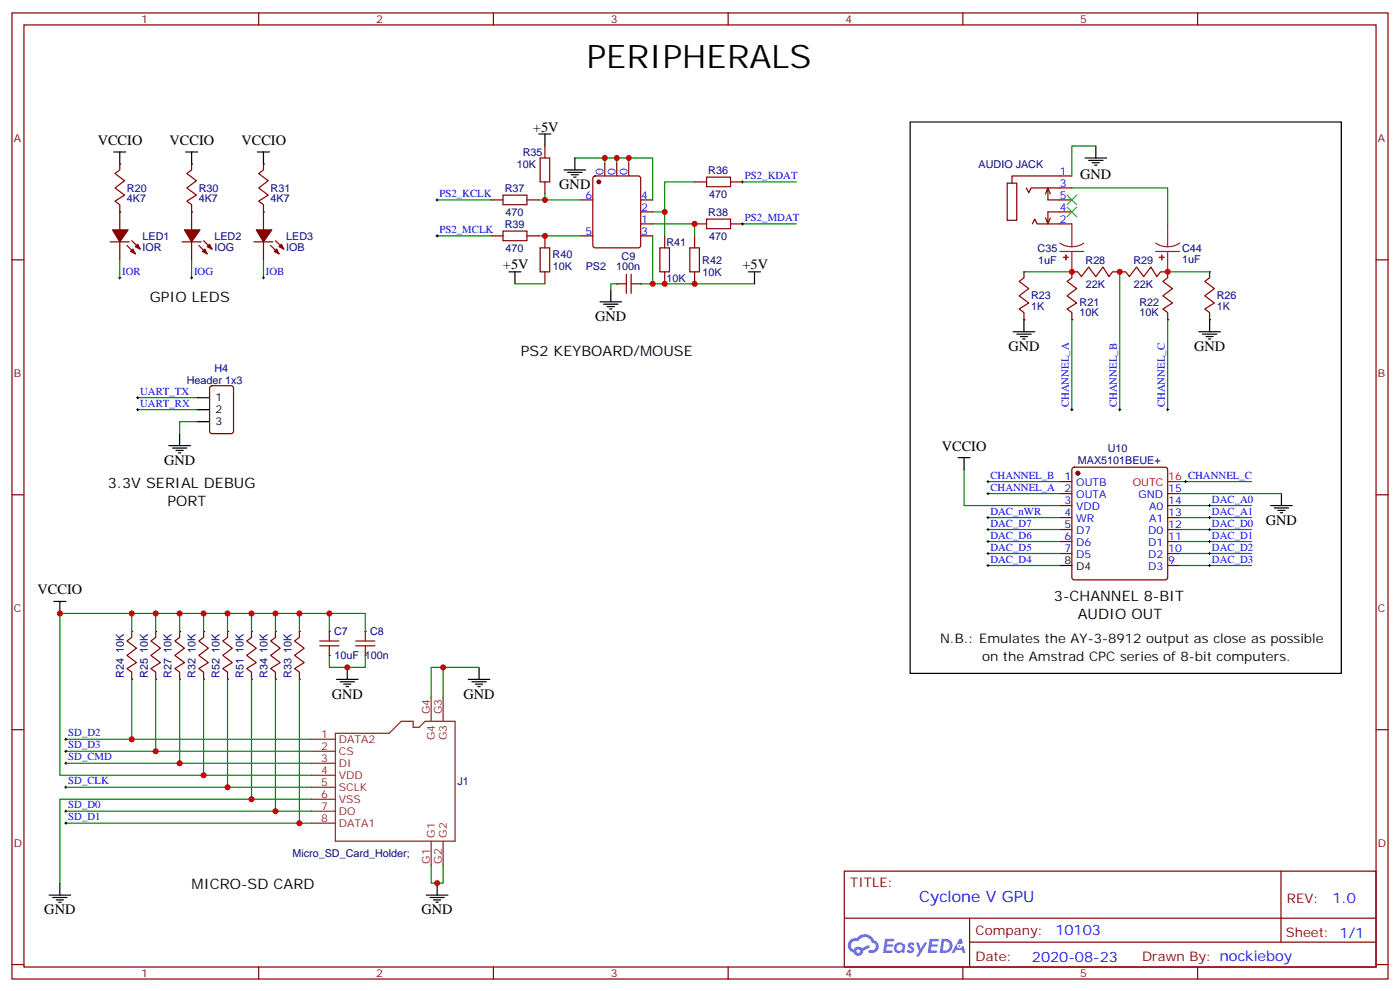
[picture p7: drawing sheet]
<svg xmlns="http://www.w3.org/2000/svg" width="412mm" height="292mm" viewBox="0 0 412 292" stroke-linecap="round" stroke-linejoin="round" font-family="sans-serif">
<g fill="none" stroke="#870000" stroke-width=".35">
<path d="M3.5 3.8h405.4v284.3h-405.4zM7.1 7.3h398.2v277.3h-398.2zM76.2 3.8v3.5M145.3 3.8v3.5M214.5 3.8v3.5M283.6 3.8v3.5M352.8 3.8v3.5M3.5 76.5h3.6M405.3 76.5h3.6M3.5 145.6h3.6M405.3 145.6h3.6M3.5 214.8h3.6"/>
<path d="M405.3 214.8h3.6M248.7 256.4h156.6v28.2h-156.6zM377.3 256.4v20.9M248.7 270.2h156.5M285.6 277.3h119.6M285.6 270.2v14.2M3.5 283.9h3.6M76.2 284.6v3.5M145.3 284.6v3.5M214.5 284.6v3.5M283.6 284.6v3.5M352.8 284.6v3.5"/>
<path d="M405.3 283.9h3.6"/>
</g>
<g fill="#5487ff">
<path d="M267.7 277.6a1.22 1.22 0 0 1 1.7 .2l-.4 .6a.47 .47 0 0 0-.3-.4 .47 .47 0 0 0-.5 .2l.1 .2a1.14 1.14 0 0 1 .8 1.8 1.14 1.14 0 0 1-1.9 0l-.2-.2 .5-.6 .7 .5a.29 .29 0 0 0 .3-.3 .29 .29 0 0 0-.2-.3 1.04 1.04 0 0 1-.6-1.7z"/>
<path d="M260.7 276.3h2.4l.3 .2-.2 .5-1.8 .1-.1 .8h1.5l.3 .4-.3 .4h-1.6l-.2 1.1h1.7l.2 .3-.2 .3-2.6 .1z"/>
<path d="M273.8 276.3h2.4l.3 .2-.1 .5-1.8 .1-.2 .8h1.6l.3 .4-.4 .4h-1.6l-.1 1.1h1.7l.2 .3-.2 .3-2.6 .1z"/>
<path d="M282.6 276.3h.7l.3 1.3-.6 .3a.69 .69 0 0 0-1 .3 .69 .69 0 0 0 .4 .9 .69 .69 0 0 0 .9-.6l.5-.2 .6 2.2h-.8l-.2-.9h-1.8l-.5 .9h-.8z"/>
<path d="M269.8 277.4h.8l.6 1.8 1.1-1.8h.9l-2.6 4.2h-.8l.9-1.5z"/>
<path d="M277.4 276.3l-.6 4.2h1.3a2.11 2.11 0 0 0 2.5-2.1 2.11 2.11 0 0 0-2.5-2.1zM278.1 277.1a1.39 1.39 0 0 1 1.7 1.4 1.39 1.39 0 0 1-1.8 1.3h-.3z"/>
<path d="M263.7 277.9a1.54 1.54 0 0 0-.1 2.2 1.54 1.54 0 0 0 2.2 .1l.6 .3 .3-2.3-.2-.3h-.4a1.49 1.49 0 0 0-2.4 0zM264 278.9a.94 .94 0 0 1 1.8 0 .94 .94 0 0 1-1.8 0z"/>
<path d="M250.4 276.7a2.18 2.18 0 0 0 1.1 3.7 1.44 1.44 0 0 0 1.6 .9 1.44 1.44 0 0 0 1.2-1.4l2-1.1-.5-.7-1.9 1a1.47 1.47 0 0 0-2.4 .4 1.39 1.39 0 0 1-.7-1.9 1.39 1.39 0 0 1 2-.5 2.12 2.12 0 0 1 2.2-1.3 2.12 2.12 0 0 1 1.9 1.7 1.14 1.14 0 0 1 1.1 1.4 1.14 1.14 0 0 1-1.7 .7 .43 .43 0 0 0-.5 .4 .43 .43 0 0 0 .4 .5 1.98 1.98 0 0 0 2.5-1.2 1.98 1.98 0 0 0-1.2-2.6 3.1 3.1 0 0 0-5.3-.6l-.9 .1zM252.3 280a.55 .55 0 0 1 1.1 0 .55 .55 0 0 1-1.1 0z"/>
<circle cx="282.6" cy="278.4" r=".26"/>
</g>
<g fill="none" stroke="#008700" stroke-width=".35">
<path d="M128.8 58.8h15.8M158.7 58.8h12.4M160.5 57.1v1.7M169.3 46.5h15.9v1.8M178.2 46.5v1.8M181.7 46.5v1.8M185.2 46.5h7.1v12.3M204.6 53.6h-8.8v8.8h-3.5M218.7 53.6h15.9M315.7 55.3h28.3v10.6M322.8 43h-7.1v8.8M35.3 76.5v5.3"/>
<path d="M56.4 76.5v5.3M77.6 76.5v5.3M128.8 69.4h15.8M158.7 69.4h12.4M192.3 69.4v14.1h29.9M192.3 65.9h12.3v3.5M195.8 62.4v7M218.7 65.9h15.9M151.7 83.5h8.8M301.6 80h14.1M315.7 94.1v26.5M329.8 80v40.6"/>
<path d="M344 94.1v26.5M344 80h12.3M40.6 117.1h17.6M40.6 120.6h17.6M58.2 124.1h-5.3v3.5M284 138.2v10.6h28.2M291 141.7h21.2M291 145.3h21.2M291 155.9h21.2M291 152.3h21.2M291 159.4h21.2M347.5 141.7h21.2"/>
<path d="M347.5 145.3h30M347.5 155.9h21.2M347.5 148.8h21.2M347.5 152.3h21.2M347.5 159.4h21.2M291 162.9h21.2M291 166.4h21.2M347.5 162.9h21.2M347.5 166.4h21.2M38.8 200v17.6M45.9 200v21.1M52.9 200v24.6"/>
<path d="M60 200v28.2M67 200v31.7M74.1 200v35.2M81.1 200v38.8M88.2 200v42.3M107.6 185.8v-5.2h-90v47.6h74.1M130.5 196.4v8.8M141.1 196.4h-14.1v8.8M19.4 217.6h72.3M19.4 238.8h72.3M19.4 231.7h72.3M19.4 224.6h72.3"/>
<path d="M19.4 221.1h72.3M91.7 235.2h-74.1v24.7M19.4 242.3h72.3M127 254.6v5.3h3.5v-5.3"/>
</g>
<g fill="none" stroke="#000" stroke-width=".29">
<path d="M128.4 58.8h.7M128.8 58.5v.7M218.4 53.6h.7M218.7 53.2v.7M128.4 69.4h.7M128.8 69.1v.7M218.4 65.9h.7M218.7 65.5v.8M34.9 81.8h.7M35.3 81.4v.7M56.1 81.8h.7M56.4 81.4v.7"/>
<path d="M77.3 81.8h.7M77.6 81.4v.7M40.2 117.1h.7M40.6 116.7v.7M40.2 120.6h.7M40.6 120.2v.7M315.4 120.6h.7M315.7 120.2v.7M329.5 120.6h.7M329.8 120.2v.7M343.6 120.6h.7M344 120.2v.7"/>
<path d="M290.7 141.7h.7M290.7 145.3h.7M290.7 152.3h.7M290.7 155.9h.7M290.7 159.4h.7M291 141.4v.7M291 144.9v.7M291 152v.7M291 155.5v.7M291 159v.7M348.9 141.7h.7M349.2 141.4v.7"/>
<path d="M356 152.3h.7M356 148.8h.7M356 155.9h.7M356 159.4h.7M356.3 148.4v.8M356.3 152v.7M356.3 155.5v.7M356.3 159v.7M290.7 162.9h.7M290.7 166.4h.7M291 162.6v.7M291 166.1v.7"/>
<path d="M356 162.9h.7M356 166.4h.7M356.3 162.6v.7M356.3 166.1v.7M19 217.6h.8M19.4 217.2v.7M19 238.8h.8M19 224.6h.8M19 231.7h.8M19 221.1h.8M19.4 220.8v.7M19.4 224.3v.7"/>
<path d="M19.4 231.4v.7M19.4 238.4v.7M19 242.3h.8M19.4 241.9v.7"/>
</g>
<g fill="none" stroke="#000" stroke-width=".35">
<path d="M158.7 39.4h3.6M160.5 39.4v3.6M33.5 44.7h3.5M35.3 44.7v3.6M54.7 44.7h3.5M56.4 44.7v3.6M75.8 44.7h3.6M77.6 44.7v3.6M166.2 50h6.3M167.2 50.7h4.2M168.3 51.4h2.1M169 52.1h.7"/>
<path d="M169.3 46.5v3.5M319.6 46.5h6.4M320.7 47.2h4.2M321.7 47.9h2.1M322.4 48.6h.7M322.8 43v3.5M149.9 80h3.6M151.7 80v3.5M220.5 80h3.5M222.2 80v3.5M298.4 97.6h6.4M299.5 98.4h4.2"/>
<path d="M300.6 99.1h2.1M301.3 99.8h.7M301.6 94.1v3.5M353.1 97.6h6.4M354.2 98.4h4.2M355.2 99.1h2.2M356 99.8h.7M356.3 94.1v3.5M58.2 117.1h3.5M49.7 131.2h6.4M50.8 131.9h4.2M51.9 132.6h2.1"/>
<path d="M52.6 133.3h.7M52.9 127.6v3.6M58.2 124.1h3.5M58.2 120.6h3.5M282.2 134.7h3.6M284 134.7v3.5M374.3 148.8h6.3M375.4 149.5h4.2M376.4 150.2h2.1M377.1 150.9h.7M377.5 145.3v3.5M15.9 177h3.5"/>
<path d="M17.6 177v3.6M312.2 166.4h3.5M137.9 200h6.4M141.1 196.4v3.6M139 200.7h4.2M140.1 201.4h2.1M140.8 202.1h.7M17.6 259.9v3.6M128.8 259.9v3.6M14.5 263.5h6.3M15.5 264.2h4.3M16.6 264.9h2.1"/>
<path d="M17.3 265.6h.7M125.6 263.5h6.3M126.6 264.2h4.3M127.7 264.9h2.1M128.4 265.6h.7"/>
</g>
<g fill="#870000" stroke="#870000" stroke-width=".35">
<path d="M38.5 74l.7-.7 .7 1.4z"/>
<path d="M39.9 72.6l.7-.7 .7 1.4z"/>
<path d="M33.2 67.7h4.5l-2.4 3.5z"/>
<path d="M59.6 74l.7-.7 .7 1.4z"/>
<path d="M61 72.6l.7-.7 .7 1.4z"/>
<path d="M54.3 67.7h4.6l-2.5 3.5z"/>
<path d="M80.8 74l.7-.7 .7 1.4z"/>
<path d="M82.2 72.6l.7-.7 .7 1.4z"/>
<path d="M75.5 67.7h4.6l-2.5 3.5z"/>
<circle cx="176.4" cy="53.6" r=".53"/>
<circle cx="317.5" cy="139.3" r=".53"/>
</g>
<g fill="none" stroke="#870000" stroke-width=".35">
<path d="M35.3 48.3v1.7l-1.4 1.1 2.8 2.1-2.8 2.1 2.8 2.1-2.8 1.8 1.4 1.1v7.4M56.4 48.3v1.7l-1.4 1.1 2.9 2.1-2.9 2.1 2.9 2.1-2.9 1.8 1.4 1.1v7.4M77.6 48.3v1.7l-1.4 1.1 2.8 2.1-2.8 2.1 2.8 2.1-2.8 1.8 1.4 1.1v7.4M144.6 58.8h3.6M148.2 57.4h7v2.9h-7zM155.2 58.8h3.5M159.1 46.5h2.8v7.1h-2.8zM160.5 43v3.5M160.5 53.6v3.5M171.1 58.8h3.5M174.9 52l.4-.2h12.7l.7 .4v20l-.4 .7-13 .1-.6-.5-.1-20zM178.2 48.3v3.5"/>
<path d="M181.7 48.3v3.5M185.2 48.3v3.5M188.7 58.8h3.6M204.6 53.6h3.5M208.1 52.1h7.1v2.9h-7.1zM215.2 53.6h3.5M296.7 53.9h2.8v10.9h-2.8zM302.3 55.3l.7 1.4 .7-1.4h12M308 57.1l.7-1.8v3.5h7M308.7 55.3l.7 1.8M315.7 51.8h-17.6v2.1M32.5 71.2h5.6"/>
<path d="M35.3 71.2v5.3M37.4 72.2l2.5 2.5M38.8 70.8l2.5 2.5M53.6 71.2h5.7M56.4 71.2v5.3M58.6 72.2l2.4 2.5M60 70.8l2.4 2.5M74.8 71.2h5.6M77.6 71.2v5.3M79.7 72.2l2.5 2.5M81.1 70.8l2.5 2.5M144.6 69.4h3.6"/>
<path d="M148.2 68h7v2.8h-7zM155.2 69.4h3.5M159.1 73h2.8v7h-2.8zM160.5 69.4v3.6M171.1 69.4h3.5M188.7 65.9h3.6M188.7 62.4h3.6M188.7 69.4h3.6M194.4 73h2.8v7h-2.8zM195.8 69.4v3.6M203.2 73h2.8v7h-2.8zM204.6 65.9h3.5"/>
<path d="M204.6 69.4v3.6M208.1 64.5h7.1v2.8h-7.1zM215.2 65.9h3.5M304.1 65.9l.7-1.4 .7 1.4h10.2M309.4 64.1l-.7 1.8M315.7 62.4h-7v3.5l-.7-1.8M160.5 80v3.5M195.8 80v3.5M204.6 80v3.5M301.6 80v1.8l-1.4 1 2.8 2.1-2.8 2.2 2.8 2.1-2.8 1.7 1.4 1.1v2.1M315.7 94.1v-2.1l-1.4-1.1 2.8-1.7-2.8-2.1 2.8-2.2-2.8-2.1 1.4-1v-1.8h1.8l1.1 1.4 2.1-2.8 2.1 2.8 2.1-2.8 1.8 2.8 1-1.4h3.9l1.1 1.4 2.1-2.8 2.1 2.8 2.1-2.8 1.8 2.8 1-1.4h2.2v1.8l-1.5 1 2.9 2.1-2.9 2.2 2.9 2.1-2.9 1.7 1.5 1.1v2.1M356.3 80v1.8l-1.4 1 2.8 2.1-2.8 2.2 2.8 2.1-2.8 1.7 1.4 1.1v2.1"/>
<path d="M62 113.7l.4-.2h5.7l.6 .5 .1 12.9-.5 .7h-5.9l-.6-.4-.1-13zM316 137.7l.4-.2h26.9l.5 .2 .2 .5v31.8l-.3 .5-.4 .2h-26.9l-.5-.3-.2-.4v-31.8zM312.2 141.7h3.5M312.2 145.3h3.5M312.2 148.8h3.5M312.2 152.3h3.5M312.2 155.9h3.5M312.2 159.4h3.5M344 145.3h3.5M344 148.8h3.5M344 152.3h3.5M344 155.9h3.5"/>
<path d="M344 159.4h3.5M312.2 162.9h3.5M344 162.9h3.5M344 166.4h3.5M38.8 185.8v1.8l-1.4 1.1 2.8 2.1-2.8 2.1 2.8 2.1-2.8 1.8 1.4 1v2.2M45.9 185.8v1.8l-1.5 1.1 2.9 2.1-2.9 2.1 2.9 2.1-2.9 1.8 1.5 1v2.2M52.9 185.8v1.8l-1.4 1.1 2.8 2.1-2.8 2.1 2.8 2.1-2.8 1.8 1.4 1v2.2M60 185.8v1.8l-1.4 1.1 2.8 2.1-2.8 2.1 2.8 2.1-2.8 1.8 1.4 1v2.2M67 185.8v1.8l-1.4 1.1 2.8 2.1-2.8 2.1 2.8 2.1-2.8 1.8 1.4 1v2.2M74.1 185.8v1.8l-1.4 1.1 2.8 2.1-2.8 2.1 2.8 2.1-2.8 1.8 1.4 1v2.2M81.1 185.8v1.8l-1.4 1.1 2.8 2.1-2.8 2.1 2.8 2.1-2.8 1.8 1.4 1v2.2M88.2 185.8v1.8l-1.4 1.1 2.8 2.1-2.8 2.1 2.8 2.1-2.8 1.8 1.4 1v2.2"/>
</g>
<g fill="none" stroke="#8c2424" stroke-width=".35">
<path d="M312.2 71.5l1.7 .9 1.8 .2M312.2 74h7.1M315.7 65.9v6.7M315.7 74v6M319.3 71.5l-1.7 .9-1.9 .2M340.4 71.5l1.7 .9 1.9 .2M340.4 74h7.1M344 65.9v6.7M344 74v6M347.5 71.5l-1.7 .9-1.8 .2M91.7 217.6h7.1M98.8 215.8h15.9l3.5-3.5h3.5v1.8h1.8l1.7-1.8h8.9v35.3h-35.3z"/>
<path d="M127 205.2v7.1M130.5 205.2v7.1M91.7 221.1h7.1M91.7 224.6h7.1M91.7 228.2h7.1M91.7 231.7h7.1M91.7 235.2h7.1M91.7 238.8h7.1M91.7 242.3h7.1M127 247.6v7M130.5 247.6v7"/>
</g>
<path d="M344 141.7h3.5" fill="none" stroke="#f00" stroke-width=".35"/>
<g fill="#000">
<circle cx="35.3" cy="48.3" r=".18"/>
<circle cx="56.4" cy="48.3" r=".18"/>
<circle cx="77.6" cy="48.3" r=".18"/>
<circle cx="35.3" cy="62.4" r=".18"/>
<circle cx="56.4" cy="62.4" r=".18"/>
<circle cx="77.6" cy="62.4" r=".18"/>
<circle cx="301.6" cy="94.1" r=".18"/>
<circle cx="301.6" cy="80" r=".18"/>
<circle cx="315.7" cy="94.1" r=".18"/>
<circle cx="315.7" cy="80" r=".18"/>
<circle cx="329.8" cy="80" r=".18"/>
<circle cx="344" cy="94.1" r=".18"/>
<circle cx="344" cy="80" r=".18"/>
<circle cx="356.3" cy="80" r=".18"/>
<circle cx="356.3" cy="94.1" r=".18"/>
<circle cx="38.8" cy="185.8" r=".18"/>
<circle cx="38.8" cy="200" r=".18"/>
<circle cx="45.9" cy="185.8" r=".18"/>
<circle cx="45.9" cy="200" r=".18"/>
<circle cx="52.9" cy="185.8" r=".18"/>
<circle cx="52.9" cy="200" r=".18"/>
<circle cx="60" cy="185.8" r=".18"/>
<circle cx="60" cy="200" r=".18"/>
<circle cx="67" cy="185.8" r=".18"/>
<circle cx="67" cy="200" r=".18"/>
<circle cx="74.1" cy="185.8" r=".18"/>
<circle cx="74.1" cy="200" r=".18"/>
<circle cx="81.1" cy="185.8" r=".18"/>
<circle cx="81.1" cy="200" r=".18"/>
<circle cx="88.2" cy="185.8" r=".18"/>
<circle cx="88.2" cy="200" r=".18"/>
</g>
<g fill="#8c2424" stroke="#8c2424" stroke-width=".35">
<path d="M314 75.1v1.4z"/>
<path d="M313.3 75.7l1.4 .1z"/>
<path d="M342.2 75.1v1.4z"/>
<path d="M341.5 75.7l1.4 .1z"/>
</g>
<path d="M314.3 57.4l2.8 2.9M317.1 57.4l-2.8 2.9M314.3 61l2.8 2.8M317.1 61l-2.8 2.8" fill="none" stroke="#3c3" stroke-width=".35"/>
<path d="M107.6 190.1v2.8" fill="none" stroke="#a10000" stroke-width=".35"/>
<circle cx="107.6" cy="185.8" r=".18" fill="#870000"/>
<path d="M104.8 188.7h5.6M107.6 185.8v2.9" fill="none" stroke="#a10000" stroke-width=".35"/>
<circle cx="107.6" cy="192.9" r=".18" fill="#870000"/>
<path d="M94.2 190.1h5.6M104.8 190.1h5.6" fill="none" stroke="#a10000" stroke-width=".35"/>
<path d="M38.8 180.6v5.2M45.9 180.6v5.2M52.9 180.6v5.2M60 180.6v5.2M67 180.6v5.2M74.1 180.6v5.2M81.1 180.6v5.2M88.2 180.6v5.2M97 192.9v3.5h10.6v-3.5M97 180.6v5.2" fill="none" stroke="#008700" stroke-width=".35"/>
<path d="M99.1 200h6.4M102.3 196.4v3.6M100.2 200.7h4.2M101.2 201.4h2.2M102 202.1h.7" fill="none" stroke="#000" stroke-width=".35"/>
<circle cx="97" cy="192.9" r=".18" fill="#870000"/>
<path d="M94.2 188.7h5.6M97 185.8v2.9" fill="none" stroke="#a10000" stroke-width=".35"/>
<circle cx="97" cy="185.8" r=".18" fill="#870000"/>
<path d="M185.9 83.5h2.8M97 190.1v2.8" fill="none" stroke="#a10000" stroke-width=".35"/>
<circle cx="181.7" cy="83.5" r=".18" fill="#870000"/>
<path d="M181.7 83.5h2.8M184.5 80.7v5.7" fill="none" stroke="#a10000" stroke-width=".35"/>
<circle cx="188.7" cy="83.5" r=".18" fill="#870000"/>
<path d="M185.9 80.7v5.7" fill="none" stroke="#a10000" stroke-width=".35"/>
<path d="M181.7 83.5h-1.8v1.8M188.7 83.5h3.6" fill="none" stroke="#008700" stroke-width=".35"/>
<path d="M268.1 35.9h127v162.3h-127zM176.7 88.8h6.4M177.8 89.5h4.2M178.9 90.2h2.1M179.6 90.9h.7M179.9 85.3v3.5" fill="none" stroke="#000" stroke-width=".35"/>
<g fill="#c00">
<circle cx="181.7" cy="46.5" r=".88"/>
<circle cx="178.2" cy="46.5" r=".88"/>
<circle cx="195.8" cy="62.4" r=".88"/>
<circle cx="204.6" cy="65.9" r=".88"/>
<circle cx="160.5" cy="58.8" r=".88"/>
<circle cx="160.5" cy="69.4" r=".88"/>
<circle cx="195.8" cy="83.5" r=".88"/>
<circle cx="204.6" cy="83.5" r=".88"/>
<circle cx="185.2" cy="46.5" r=".88"/>
<circle cx="128.8" cy="259.9" r=".88"/>
<circle cx="38.8" cy="217.6" r=".88"/>
<circle cx="45.9" cy="221.1" r=".88"/>
<circle cx="52.9" cy="224.6" r=".88"/>
<circle cx="60" cy="228.2" r=".88"/>
<circle cx="67" cy="231.7" r=".88"/>
<circle cx="74.1" cy="235.2" r=".88"/>
<circle cx="81.1" cy="238.8" r=".88"/>
<circle cx="88.2" cy="242.3" r=".88"/>
<circle cx="17.6" cy="180.6" r=".88"/>
<circle cx="97" cy="180.6" r=".88"/>
<circle cx="38.8" cy="180.6" r=".88"/>
<circle cx="45.9" cy="180.6" r=".88"/>
<circle cx="52.9" cy="180.6" r=".88"/>
<circle cx="60" cy="180.6" r=".88"/>
<circle cx="88.2" cy="180.6" r=".88"/>
<circle cx="81.1" cy="180.6" r=".88"/>
<circle cx="74.1" cy="180.6" r=".88"/>
<circle cx="67" cy="180.6" r=".88"/>
<circle cx="102.3" cy="196.4" r=".88"/>
<circle cx="130.5" cy="196.4" r=".88"/>
<circle cx="192.3" cy="83.5" r=".88"/>
<circle cx="329.8" cy="80" r=".88"/>
<circle cx="344" cy="80" r=".88"/>
<circle cx="315.7" cy="80" r=".88"/>
</g>
<text font-size="9.5" x="172.9" y="20">PERIPHERALS</text>
<text font-size="4.6" fill="#00f" x="270.8" y="265.4">Cyclone V GPU</text>
<g font-size="4.2">
<text x="157" y="38.7">+5V</text>
<text x="28.8" y="42.6">VCCIO</text>
<text x="49.9" y="42.6">VCCIO</text>
<text x="71.1" y="42.6">VCCIO</text>
<text x="318.2" y="52.6">GND</text>
<text x="164.7" y="55.7">GND</text>
<text x="148.2" y="79.3">+5V</text>
<text x="218.7" y="79.3">+5V</text>
<text x="44.1" y="88.8">GPIO LEDS</text>
<text x="175.3" y="94.5">GND</text>
<text x="153.5" y="104.7">PS2 KEYBOARD/MOUSE</text>
<text x="297" y="103.3">GND</text>
<text x="351.7" y="103.3">GND</text>
<text x="48.3" y="136.8">GND</text>
<text x="277.4" y="132.6">VCCIO</text>
<text x="31.7" y="143.5">3.3V SERIAL DEBUG</text>
<text x="49.4" y="148.8">PORT</text>
<text x="372.9" y="154.4">GND</text>
<text x="11.1" y="174.9">VCCIO</text>
<text x="310.4" y="177">3-CHANNEL 8-BIT</text>
<text x="317.5" y="182.3">AUDIO OUT</text>
<text x="97.7" y="205.6">GND</text>
<text x="136.5" y="205.6">GND</text>
<text x="56.4" y="261.7">MICRO-SD CARD</text>
<text x="13.1" y="269.1">GND</text>
<text x="124.2" y="269.1">GND</text>
</g>
<g font-size="4.2" fill="#00f">
<text x="392.5" y="265.7">1.0</text>
<text x="310.9" y="275.2">10103</text>
<text x="304" y="283">2020-08-23</text>
</g>
<g font-size="3.9">
<text x="276.9" y="189.4">N.B.: Emulates the AY-3-8912 output as close as possible</text>
<text x="289.3" y="194.7">on the Amstrad CPC series of 8-bit computers.</text>
</g>
<g font-size="3.9" fill="#800">
<text x="250.5" y="261">TITLE:</text>
<text x="379.1" y="265.7">REV:</text>
<text x="287.4" y="275.2">Company:</text>
<text x="378.7" y="275.8">Sheet: 1/1</text>
<text x="287.4" y="282.9">Date:</text>
<text x="336.4" y="282.9">Drawn By: nockieboy</text>
</g>
<g font-size="3.2" fill="#800">
<text x="41.6" y="6.8">1</text>
<text x="110.8" y="6.8">2</text>
<text x="179.9" y="6.8">3</text>
<text x="249.1" y="6.8">4</text>
<text x="318.2" y="6.8">5</text>
<text x="4.1" y="41.9">A</text>
<text x="405.9" y="41.9">A</text>
<text x="4.1" y="111.1">B</text>
<text x="405.9" y="111.1">B</text>
<text x="4.1" y="180.2">C</text>
<text x="405.9" y="180.2">C</text>
<text x="4.1" y="249.3">D</text>
<text x="405.9" y="249.3">D</text>
<text x="41.6" y="287.6">1</text>
<text x="110.8" y="287.6">2</text>
<text x="179.9" y="287.6">3</text>
<text x="249.1" y="287.6">4</text>
<text x="318.2" y="287.6">5</text>
</g>
<g font-size="3.2" fill="#000080">
<text x="154" y="45.9">R35</text>
<text x="152.3" y="49.4">10K</text>
<text x="208.6" y="51.2">R36</text>
<text x="288.3" y="49.4">AUDIO JACK</text>
<text x="37.4" y="59.5">4K7</text>
<text x="37.4" y="56.4">R20</text>
<text x="58.6" y="59.5">4K7</text>
<text x="58.6" y="56.4">R30</text>
<text x="79.7" y="59.5">4K7</text>
<text x="79.7" y="56.4">R31</text>
<text x="148.7" y="56.5">R37</text>
<text x="208.9" y="58.2">470</text>
<text x="148.9" y="63.5">470</text>
<text x="208.6" y="63.5">R38</text>
<text x="42" y="70.6">LED1</text>
<text x="63.1" y="70.6">LED2</text>
<text x="84.3" y="70.6">LED3</text>
<text x="148.7" y="67">R39</text>
<text x="208.9" y="70.6">470</text>
<text x="42" y="73.8">IOR</text>
<text x="63.1" y="73.8">IOG</text>
<text x="84.3" y="73.8">IOB</text>
<text x="148.9" y="74.1">470</text>
<text x="162.8" y="75.9">R40</text>
<text x="183.1" y="76.5">C9</text>
<text x="196.3" y="72.3">R41</text>
<text x="206.9" y="77.6">R42</text>
<text x="305.7" y="74.1">C35</text>
<text x="305.8" y="77.6">1uF</text>
<text x="319.8" y="77.6">R28</text>
<text x="333.9" y="77.6">R29</text>
<text x="348.2" y="77.3">1uF</text>
<text x="348.2" y="74.1">C44</text>
<text x="162.9" y="79.4">10K</text>
<text x="172.5" y="79.4">PS2</text>
<text x="181.5" y="79.4">100n</text>
<text x="196.4" y="82.9">10K</text>
<text x="207" y="81.2">10K</text>
<text x="303.7" y="88.1">R23</text>
<text x="318" y="90">R21</text>
<text x="319.8" y="84.7">22K</text>
<text x="334" y="84.7">22K</text>
<text x="335.6" y="90">R22</text>
<text x="358.4" y="88.1">R26</text>
<text x="303.7" y="91.3">1K</text>
<text x="318" y="93.1">10K</text>
<text x="335.6" y="93.1">10K</text>
<text x="358.4" y="91.3">1K</text>
<text x="55" y="112.9">Header 1x3</text>
<text x="63.2" y="109.4">H4</text>
<text x="317.5" y="136.5">MAX5101BEUE+</text>
<text x="326.3" y="132.9">U10</text>
<text x="98.4" y="187">C7</text>
<text x="109" y="187">C8</text>
<text x="36.5" y="192.3" transform="rotate(-90 36.5 192.3)">10K</text>
<text x="43.5" y="192.3" transform="rotate(-90 43.5 192.3)">10K</text>
<text x="50.6" y="192.3" transform="rotate(-90 50.6 192.3)">10K</text>
<text x="57.6" y="192.3" transform="rotate(-90 57.6 192.3)">10K</text>
<text x="64.7" y="192.3" transform="rotate(-90 64.7 192.3)">10K</text>
<text x="71.7" y="192.3" transform="rotate(-90 71.7 192.3)">10K</text>
<text x="78.8" y="192.3" transform="rotate(-90 78.8 192.3)">10K</text>
<text x="85.8" y="192.3" transform="rotate(-90 85.8 192.3)">10K</text>
<text x="98.6" y="194">10uF 100n</text>
<text x="36.4" y="199.4" transform="rotate(-90 36.4 199.4)">R24</text>
<text x="43.5" y="199.4" transform="rotate(-90 43.5 199.4)">R25</text>
<text x="50.6" y="199.4" transform="rotate(-90 50.6 199.4)">R27</text>
<text x="57.6" y="199.4" transform="rotate(-90 57.6 199.4)">R32</text>
<text x="64.7" y="199.4" transform="rotate(-90 64.7 199.4)">R52</text>
<text x="71.7" y="199.4" transform="rotate(-90 71.7 199.4)">R51</text>
<text x="78.8" y="199.4" transform="rotate(-90 78.8 199.4)">R34</text>
<text x="85.8" y="199.4" transform="rotate(-90 85.8 199.4)">R33</text>
<text x="134.8" y="231">J1</text>
<text x="86.1" y="252.3">Micro_SD_Card_Holder;</text>
</g>
<g font-size="3.2" fill="#00f">
<text x="177.8" y="51.6" transform="rotate(-90 177.8 51.6)">0</text>
<text x="181.3" y="51.6" transform="rotate(-90 181.3 51.6)">0</text>
<text x="184.9" y="51.6" transform="rotate(-90 184.9 51.6)">0</text>
<text x="219.4" y="52.7">PS2_KDAT</text>
<text x="312.2" y="51.4">1</text>
<text x="129.5" y="58">PS2_KCLK</text>
<text x="172.4" y="58.5">6</text>
<text x="188.9" y="58.5">4</text>
<text x="312.2" y="58.5">5</text>
<text x="312.2" y="55">3</text>
<text x="188.9" y="65.5">1</text>
<text x="188.9" y="62">2</text>
<text x="219.4" y="65">PS2_MDAT</text>
<text x="312.2" y="62">4</text>
<text x="312.2" y="65.5">2</text>
<text x="129.5" y="68.5">PS2_MCLK</text>
<text x="172.4" y="69.1">5</text>
<text x="188.9" y="69.1">3</text>
<text x="36" y="80.9">IOR</text>
<text x="57.1" y="80.9">IOG</text>
<text x="78.3" y="80.9">IOB</text>
<text x="41.3" y="119.7">UART_RX</text>
<text x="41.3" y="116.2">UART_TX</text>
<text x="314.9" y="119.9" transform="rotate(-90 314.9 119.9)">CHANNEL_A</text>
<text x="329" y="119.9" transform="rotate(-90 329 119.9)">CHANNEL_B</text>
<text x="343.1" y="119.9" transform="rotate(-90 343.1 119.9)">CHANNEL_C</text>
<text x="291.7" y="140.9">CHANNEL_B</text>
<text x="313.5" y="141.4">1</text>
<text x="317" y="143.2">OUTB</text>
<text x="291.7" y="144.4">CHANNEL_A</text>
<text x="313.5" y="144.9">2</text>
<text x="313.5" y="148.4">3</text>
<text x="317" y="146.7">OUTA</text>
<text x="335.4" y="146.7">GND</text>
<text x="344.1" y="148.4">14</text>
<text x="344.1" y="144.9">15</text>
<text x="357" y="147.9">DAC_A0</text>
<text x="291.7" y="151.4">DAC_nWR</text>
<text x="291.7" y="155">DAC_D7</text>
<text x="313.5" y="152">4</text>
<text x="313.5" y="155.5">5</text>
<text x="317" y="150.2">VDD</text>
<text x="317" y="153.7">WR</text>
<text x="338.5" y="153.7">A1</text>
<text x="338.5" y="150.2">A0</text>
<text x="344.1" y="155.5">12</text>
<text x="344.1" y="152">13</text>
<text x="357" y="151.4">DAC_A1</text>
<text x="357" y="155">DAC_D0</text>
<text x="291.7" y="158.5">DAC_D6</text>
<text x="313.5" y="159">6</text>
<text x="317" y="157.3">D7</text>
<text x="317" y="160.8">D6</text>
<text x="338.2" y="160.8">D1</text>
<text x="338.2" y="157.3">D0</text>
<text x="344.1" y="159">11</text>
<text x="357" y="158.5">DAC_D1</text>
<text x="291.7" y="165.6">DAC_D4</text>
<text x="291.7" y="162">DAC_D5</text>
<text x="313.5" y="162.6">7</text>
<text x="317" y="164.3">D5</text>
<text x="338.2" y="167.9">D3</text>
<text x="338.2" y="164.3">D2</text>
<text x="344.1" y="166.1">9</text>
<text x="344.1" y="162.6">10</text>
<text x="357" y="162">DAC_D2</text>
<text x="357" y="165.6">DAC_D3</text>
<text x="20.1" y="220.2">SD_D3</text>
<text x="20.1" y="216.7">SD_D2</text>
<text x="20.1" y="223.8">SD_CMD</text>
<text x="20.1" y="230.8">SD_CLK</text>
<text x="20.1" y="237.9">SD_D0</text>
<text x="20.1" y="241.4">SD_D1</text>
</g>
<g font-size="3.2">
<text x="63.5" y="118.1">1</text>
<text x="63.5" y="125.2">3</text>
<text x="63.5" y="121.6">2</text>
<text x="313.5" y="166.1">8</text>
<text x="317" y="167.9">D4</text>
</g>
<g font-size="3.2" fill="#f00">
<text x="333.7" y="143.2">OUTC</text>
<text x="344.1" y="141.4">16 CHANNEL_C</text>
</g>
<g font-size="3.2" fill="#8d2323">
<text x="126.6" y="210.2" transform="rotate(-90 126.6 210.2)">G4</text>
<text x="130.2" y="210.2" transform="rotate(-90 130.2 210.2)">G3</text>
<text x="94.6" y="217.2">1</text>
<text x="94.6" y="220.8">2</text>
<text x="99.8" y="218.7">DATA2</text>
<text x="128.1" y="217.8" transform="rotate(-90 128.1 217.8)">G4</text>
<text x="131.6" y="217.8" transform="rotate(-90 131.6 217.8)">G3</text>
<text x="94.6" y="224.3">3</text>
<text x="94.6" y="227.8">4</text>
<text x="99.8" y="222.2">CS</text>
<text x="99.8" y="225.7">DI</text>
<text x="94.6" y="231.4">5</text>
<text x="99.8" y="229.2">VDD</text>
<text x="99.8" y="232.8">SCLK</text>
<text x="94.6" y="234.9">6</text>
<text x="94.6" y="238.4">7</text>
<text x="99.8" y="236.3">VSS</text>
<text x="99.8" y="239.8">DO</text>
<text x="94.6" y="241.9">8</text>
<text x="99.8" y="243.3">DATA1</text>
<text x="128.1" y="246.5" transform="rotate(-90 128.1 246.5)">G1</text>
<text x="131.6" y="246.5" transform="rotate(-90 131.6 246.5)">G2</text>
<text x="126.6" y="254.2" transform="rotate(-90 126.6 254.2)">G1</text>
<text x="130.2" y="254.2" transform="rotate(-90 130.2 254.2)">G2</text>
</g>
</svg>
